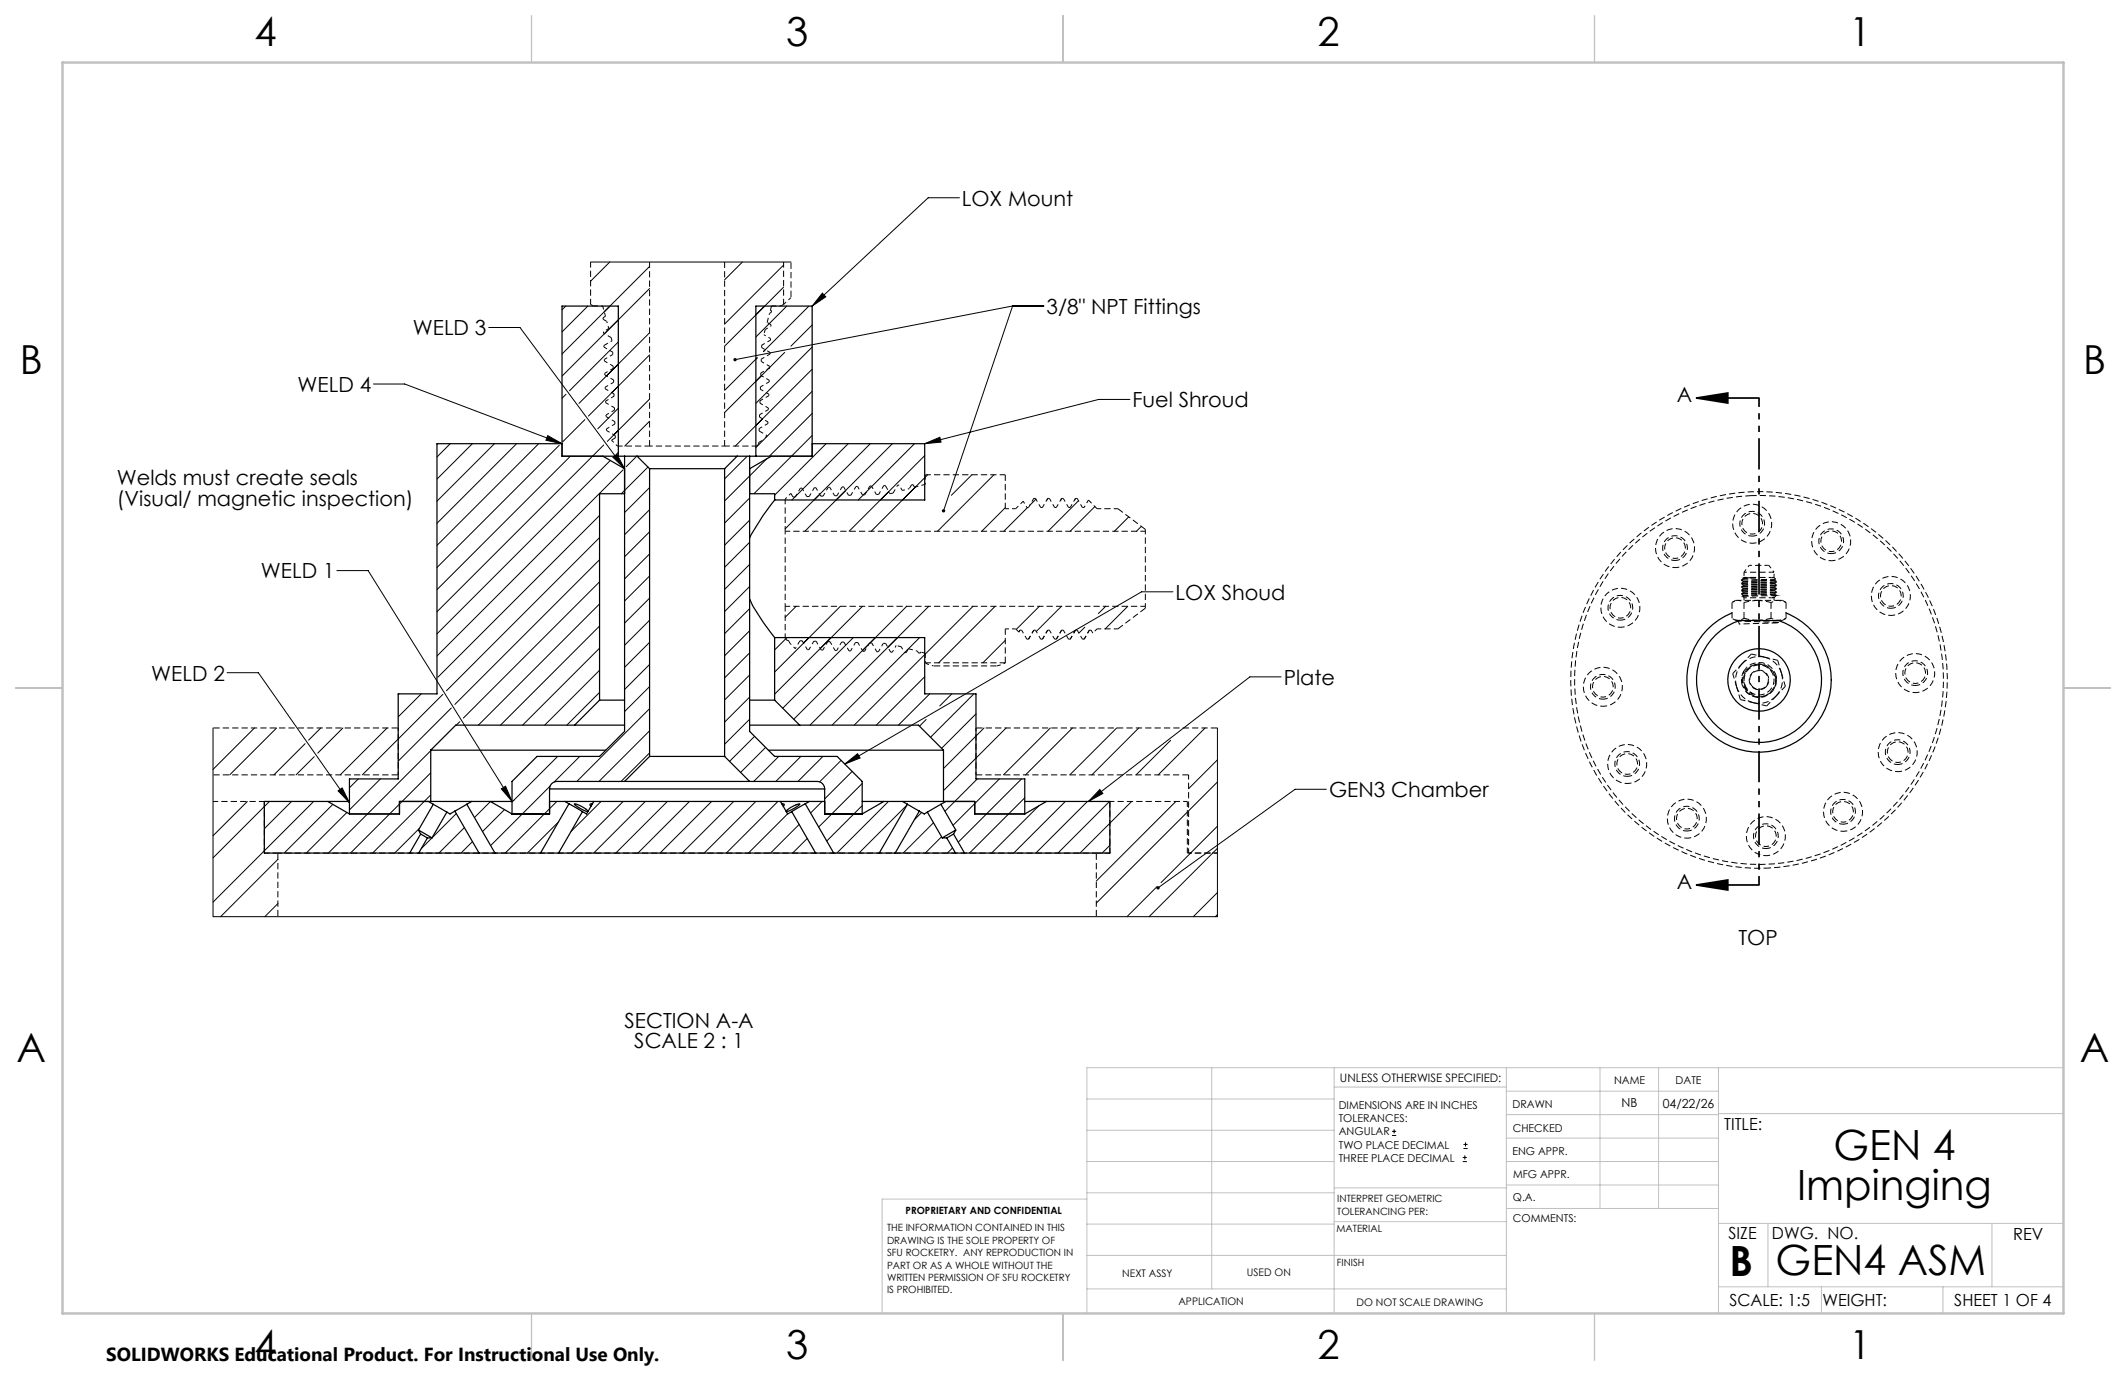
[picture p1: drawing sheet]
<svg xmlns="http://www.w3.org/2000/svg" width="432mm" height="279mm" viewBox="0 0 432 279" stroke-linecap="round" stroke-linejoin="round" font-family="sans-serif">
<g fill="none" stroke="#000" stroke-width=".2" stroke-dasharray="1.3 .6" stroke-linecap="butt">
<path d="M147.2 53.2v37.4M120.5 62.1l-.5-.3M122.5 64.8v-.3M122.6 67.7v-.4M122.7 70.5v-.3M122.8 73.3l-.1-.3M122.8 76.1v-.3M122.9 78.9v-.3M123 64.2l-.5 .3M124.5 71.5v.5M124.5 74.3v.5M124.6 77.2v.4"/>
<path d="M124.7 80v.5M154.4 79v-.4M154.5 76.2v-.5M154.6 73.4v-.5M154.7 70.6v-.5M156.2 77.2v.3M156.3 63.6l.4-.2M156.3 74.4v.3M156.4 63h.1M156.4 71.6v.3M156.5 68.7v.4M156.6 65.9v.3"/>
<path d="M156.7 63.1v.3M156.7 63.1h-.1M156.7 63.1l-.2-.1M159.2 61.8l-.6 .3M123 81.8v-.4M123.1 84.6v-.3M123.2 87.4v-.3M124.8 82.8v.5M124.9 85.6v.5M125 88.4v.5M131.9 90.6v-37.4M154.1 90.2l-.4 .4"/>
<path d="M154.1 90.2v-.3M154.2 87.5v-.5M154.3 84.7v-.5M154.4 81.9v-.5M156 85.7v.3M156.1 82.9v.3M156.2 80l-.1 .4M162.6 99.1h.3M165.4 99h.3M168.2 99l.3-.1M171 98.9h.3M173.8 98.8h.4"/>
<path d="M176.7 98.7h.3M179.5 98.6h.3M182.3 98.5h.3M185.1 98.4h.4M185.8 98.9l-.3-.5M161.5 100.9h-.5M164.4 100.8h-.5M167.2 100.7h-.5M170 100.7h-.5M172.8 100.6h-.5M175.6 100.5h-.4M178.5 100.4h-.5"/>
<path d="M208.6 103h.3M210 101.2l-.1 .1M210.3 101.2h-.3M211.4 103h.3M211.7 103v.1M212.8 101.2l-.1 .4M213.1 101.2h-.3M214.2 103h.3M215.6 101.2l-.1 .4M216 101.2h-.4M217 103h.4M218.4 101.2l-.1 .4"/>
<path d="M218.8 101.2h-.4M219.8 103h.4M227.1 103.3l5.5 4.2M232.6 107.9v-.4M353.7 119.8v.1M353.7 119.1v.1M353.7 118.4v.1M353.7 117.8l.5 .3M353.7 118.5l.5 .3M353.7 119.2l.5 .3M353.7 119.9l.5 .3M353.8 117.7l-.1 .1"/>
<path d="M354 117.8h-.3M354.2 117.4v.1M354.2 118.1v.1M354.2 118.8v.1M354.2 119.5v.1M354.2 118.2l-.5 .2M354.2 118.9l-.5 .2M354.2 119.6l-.5 .2M354.2 117.5l-.4 .1M354.2 117.2l-.1 .1M354.7 117.3l-.6 .1M354.7 117.3l-.5 .1"/>
<path d="M359.3 114.8h-.4M360.3 117.2h-.5M360.3 116.2h-.5M360.4 118.4l.4-.2M360.4 119.1l.4-.2M360.4 119.9l.4-.3M360.4 117.7l.2-.1M360.4 119.2v-.1M360.4 118.5v-.1M360.4 117.8v-.1M360.6 117.6l-.3-.4M360.8 118.8l-.4-.3"/>
<path d="M360.8 119.5l-.4-.3M360.8 118.1l-.4-.3M360.8 118.2v-.1M360.8 118.9v-.1M360.8 119.6v-.1M159.9 130l-.4-.3M159.9 130h.2M162.5 130.1h.4M164.3 131.9h-.3M165.3 130.2h.5M167.1 132h-.3M168.1 130.3h.5"/>
<path d="M169.9 132.1h-.3M170.9 130.4h.5M172.8 132.2h-.4M173.7 130.5h.5M175.6 132.3h-.3M176.6 130.6h.5M178.4 132.3h-.3M179.4 130.6h.5M181.2 132.4h-.3M184 132.5h-.3M186.3 132.2l.2 .4M186.9 132.6h-.4"/>
<path d="M186.9 132.6v-.1M186.9 132.6l.1-.2M187.9 134.6v-.1M204.2 134.5v.1M207 128.3l.2-.4M207.1 127.9l-.2 .4M207.5 127.9h-.4M208.6 129.8h.3M208.9 129.6v.2M210.3 127.9h-.3M211.4 129.8h.3M211.8 129.6l-.1 .2"/>
<path d="M213.1 127.9h-.3M214.2 129.8h.3M214.6 129.7l-.1 .1M216 127.9h-.4M217 129.8h.4M217.4 129.7v.1M218.8 127.9h-.4M219.8 129.8h.4M220.2 129.7v.1M221.6 127.9h-.3M232.6 123.5l-5.5 4.2M232.6 123.5v-.4"/>
<path d="M351.8 122.3v3.2M352.7 139.4a4.8 4.8 0 0 1 1.1-4.6M353 121.9h-.5M353 126h-.5M353.3 126h-.2M353.6 126h.6M353.7 120.6l.5 .3M353.8 134.8a4.8 4.8 0 0 1 4.6-1.4M354 121.1l.2 .3M354 121.1l6.8-.2M354.2 120.2v.1M354.2 120.9v.1"/>
<path d="M354.2 120.3l-.5 .2M354.2 121l-.2 .1M354.2 122.3v3.2M354.2 121.4v.5M358.4 133.4a4.8 4.8 0 0 1 3.4 3.3M359.7 122.3v3.2M360 121.3h.3M360.3 121.4l.1-.1M360.3 121.9v-.5M360.3 121.4h-.5M360.3 121.3h-.3M360.4 120.6l.4-.3"/>
<path d="M360.4 121.3l.1-.1M360.5 121.2l-.5 .1M360.5 121.2l.3-.3M360.8 120.2l-.4-.3M360.8 120.9l-.4-.3M360.8 120.3v-.1M361.5 126.1l.1-.1M361.8 136.7a4.8 4.8 0 0 1-1.1 4.7M362.6 125.6l.2-.1M362.8 122.3v3.2M362.8 122.3l-.2-.1M241.4 157.3h-43.2"/>
<path d="M356.1 142.7a4.8 4.8 0 0 1-3.4-3.3M360.7 141.4a4.8 4.8 0 0 1-4.6 1.3M53.6 162.7l.1 .2M53.6 162.7h.1M225.4 162.9l.1-.2M225.4 162.7h.1"/>
</g>
<g fill="none" stroke="#000" stroke-width=".2" stroke-dasharray="1.3 .6" stroke-dashoffset=".5" stroke-linecap="butt">
<path d="M123 64.2l-.6-2.1M155.4 66.9l-.3 1.1M156.6 65.9l-.8-.4M154.1 89.9l.8-.5M185.1 98.4l-.4 .8M185.8 98.9l2.1-.6M204.2 103.3h2.1M206.3 103.3l1.5-1.5M208.9 103l1.1-1.8M210.3 101.2l1.1 1.8M211.7 103l1.1-1.8M213.1 101.2l1.1 1.8"/>
<path d="M214.5 103l1.1-1.8M216 101.2l1 1.8M217.4 103l1-1.8M218.8 101.2l1 1.8M354.2 116.2v1M360.3 117.2v-1M183 131.3l-1-.2M184 132.5l.5-.8M187.9 132.6l-.9-.2M206.3 127.7h-2.1M208.6 129.8l-1.1-1.9M208.9 129.8l1.1-1.9"/>
<path d="M210 127.9l-1.1 1.9M211.4 129.8l-1.1-1.9M211.8 129.8l1-1.9M212.8 127.9l-1.1 1.9M214.2 129.8l-1.1-1.9M214.6 129.8l1-1.9M215.6 127.9l-1.1 1.9M217 129.8l-1-1.9M217.4 129.8l1-1.9M218.4 127.9l-1 1.9M219.8 129.8l-1-1.9M220.2 129.8l1.1-1.9"/>
<path d="M221.3 127.9l-1.1 1.9M356.9 126h-1M358.9 176.3a38.2 38.2 0 0 0 31.1-58.1 38.2 38.2 0 0 0-65.9 .8 38.2 38.2 0 0 0 32.4 57.3h2.4"/>
</g>
<path d="M122.6 67.7l1.5 .9M125.4 90.6l-1.2-1.2M155.8 88.5l-1.6-1M182.3 98.5l-.9 1.6M220.2 103l.9-1.5M355.3 114.8l-1.1 1.4M360.3 116.2l-1-1.4M161.5 131.7l1-1.6M186.3 132.2l-1.8-.5M189.6 135.2l-1.1-.3-.6-.3M204.2 134.6l-.6 .3-1.1 .3" fill="none" stroke="#000" stroke-width=".2" stroke-dasharray="1.3 .6" stroke-dashoffset=".9" stroke-linecap="butt"/>
<g fill="none" stroke="#000" stroke-width=".2" stroke-dasharray="1.3 .6" stroke-dashoffset=".3" stroke-linecap="butt">
<path d="M124.3 69.2l-.2-.6M159.5 107.9h73.1M180.8 100.3l.6-.2M221.1 101.5l1.7 1.8M232.6 123.1h-73.1M351.9 125.7l.6 .3M352.5 121.9l-.6 .3M353 126.1l.3 .6 8.2-.3-8.5-.4h.2M354.2 126h-.7M362 126l.6-.3M362.6 122.2l-.6-.3M241.4 157.3v15.9"/>
<path d="M53.7 173.2v-10.3M225.4 162.9v10.3"/>
</g>
<g fill="none" stroke="#000" stroke-width=".2" stroke-dasharray="1.3 .6" stroke-dashoffset=".2" stroke-linecap="butt">
<path d="M125.4 90.6h6.5M147.2 90.6h6.5M204.2 96.4h-16.3M159.5 101.3v6.6M353.9 117.7l2.7-.4M360.6 117.6l-6.6 .2M159.5 123.1v6.6M187.9 134.6h16.3M351.9 136.8l.8 2.6M352.7 139.4l.8 2.6M353.8 139a3.6 3.6 0 0 1 .4-2.7M353.8 134.8l-1.9 2"/>
<path d="M354.2 136.3a3.6 3.6 0 0 1 5.2-1.1 3.6 3.6 0 0 1 .5 5.3 3.6 3.6 0 0 1-5.4-.2M354.2 122.3l2.8-.4M355.7 132.8l-1.9 2M357 121.9l2.7 .4M357 126l-2.8-.5M358.4 133.4l-2.7-.6M359.7 125.5l-2.7 .5M361.1 134.1l-2.7-.7M361.8 136.7l-.7-2.6M362.6 139.4l-.8-2.7M353.5 142l2.6 .7M356.1 142.7l2.7 .6"/>
<path d="M358.8 143.3l1.9-1.9M360.7 141.4l1.9-2M43.3 162.7h10.3M53.7 173.2h2.7M222.7 173.2h2.7M241.2 173.2v-10.5"/>
</g>
<g fill="none" stroke="#000" stroke-width=".2" stroke-dasharray="1.3 .6" stroke-dashoffset=".4" stroke-linecap="butt">
<path d="M122.5 64.8l.8 .5M156.7 62.1l-.2 .9M125 88.9l-.8 .5M161 100.9l-.4-.7M222.8 103.3h4.3M340.3 113.8a2.52 2.52 0 0 0 2.1-3.7 2.52 2.52 0 0 0-4.2-.3 2.52 2.52 0 0 0 1.5 4h.6M356 108.9a2.52 2.52 0 0 0 2.1-3.7 2.52 2.52 0 0 0-4.2-.4 2.52 2.52 0 0 0 1.5 4l.6 .1M356.6 117.3l-2.4 .2M360.3 117.7l-6.1 .4M360.3 118.4l-6.1 .4M360.3 119.1l-6.1 .4M360.3 119.9l-6.1 .3"/>
<path d="M360.3 119.9l-6.1 .4M360.4 119.2l-6.2 .4M360.4 118.5l-6.2 .4M360.4 117.8l-6.2 .4M372 112.4a2.52 2.52 0 0 0 2.2-3.7 2.52 2.52 0 0 0-4.3-.3 2.52 2.52 0 0 0 1.5 4h.6M160.1 130l.4 .7M206.9 128.3l-.6-.6M222 128.6l-.4-.7M227.1 127.7h-4.3M329.2 125.9a2.52 2.52 0 0 0 2.1-3.7 2.52 2.52 0 0 0-4.2-.3 2.52 2.52 0 0 0 1.5 4h.6M354.4 139.3a3.3 3.3 0 0 1 3.2-4.5 3.3 3.3 0 0 1 2.7 4.8 3.5 3.5 0 0 1-3.5 1.9 3.5 3.5 0 0 1-3-2.5M356 139.4a1.91 1.91 0 0 0 3.1-.7 1.91 1.91 0 0 0-2-2.5 1.91 1.91 0 0 0-1.5 2.8l.4 .4"/>
<path d="M356 126h.9M360.3 120.6l-6.1 .3M360.3 120.6l-6.1 .4M360.8 137.7l-.7-.9a3.3 3.3 0 0 0-5.5-.7 3.3 3.3 0 0 0 1.8 5.3 3.5 3.5 0 0 0 4.3-4.2M361.2 126h-4.2M361.2 121.9h-4.2M362 121.9h-.8M362 126h-.8M384.2 123.5a2.52 2.52 0 0 0 2.1-3.7 2.52 2.52 0 0 0-4.3-.3 2.52 2.52 0 0 0 1.5 4h.7M389.1 139.2a2.52 2.52 0 0 0 2.1-3.7 2.52 2.52 0 0 0-4.2-.3 2.52 2.52 0 0 0 1.5 3.9l.6 .1M325.7 142a2.52 2.52 0 0 0 2.1-3.7 2.52 2.52 0 0 0-4.3-.4 2.52 2.52 0 0 0 1.5 4l.7 .1M330.6 157.6a2.52 2.52 0 0 0 2.1-3.6 2.52 2.52 0 0 0-4.2-.4 2.52 2.52 0 0 0 1.5 4h.6"/>
<path d="M356.1 141a3.1 3.1 0 0 1-1.7-1.7M385.5 155.2a2.52 2.52 0 0 0 2.2-3.6 2.52 2.52 0 0 0-4.3-.4 2.52 2.52 0 0 0 1.5 4h.6M56.4 173.2h166.3M225.5 162.7h15.7M241.2 173.2h6.1M342.7 168.7a2.52 2.52 0 0 0 2.1-3.6 2.52 2.52 0 0 0-4.2-.4 2.52 2.52 0 0 0 1.5 4h.6M358.8 172.3a2.52 2.52 0 0 0 2.1-3.7 2.52 2.52 0 0 0-4.3-.3 2.52 2.52 0 0 0 1.5 4h.7M374.4 167.4a2.52 2.52 0 0 0 2.2-3.7 2.52 2.52 0 0 0-4.3-.4 2.52 2.52 0 0 0 1.5 4l.6 .1"/>
</g>
<path d="M156.5 68.7l-1.4-.7M159.5 101.3l1.1-1.1M181.2 132.4l.8-1.3M359.7 122.3l1.5-.4M361.2 126l-1.5-.5M361.2 121.9l1.6 .4M362.8 125.5l-1.6 .5" fill="none" stroke="#000" stroke-width=".2" stroke-dasharray="1.3 .6" stroke-dashoffset=".8" stroke-linecap="butt"/>
<g fill="none" stroke="#000" stroke-width=".2" stroke-dasharray="1.3 .6" stroke-dashoffset=".7" stroke-linecap="butt">
<path d="M123.6 66.7l-.3-1.4M155.4 66.9l1.2-.7M155.8 88.5l-.9 .9M183.3 99.6l1.4-.4M207.8 101.8l.8 1.2M340.3 113.4a2.11 2.11 0 0 0 1.8-3.1 2.11 2.11 0 0 0-3.6-.3 2.11 2.11 0 0 0 1.2 3.3l.6 .1M356 108.5a2.11 2.11 0 0 0 1.8-3.1 2.11 2.11 0 0 0-3.6-.3 2.11 2.11 0 0 0 1.2 3.3l.6 .1M358.9 114.8h-3.6M359.8 117.2h-5.6M359.8 116.2h-5.6M372 112a2.11 2.11 0 0 0 1.8-3.1 2.11 2.11 0 0 0-3.5-.3 2.11 2.11 0 0 0 1.1 3.4h.6M161.5 131.7l-1-1"/>
<path d="M183 131.3l.7 1.2M329.2 125.5a2.11 2.11 0 0 0 1.8-3.1 2.11 2.11 0 0 0-3.6-.3 2.11 2.11 0 0 0 1.2 3.4h.6M351.8 122.3l1.2-.4M353 121.9l1.2 .4M353 126l-1.2-.5M354.2 125.5l-1.2 .5M359.8 121.4h-5.6M384.1 123.1a2.11 2.11 0 0 0 1.8-3.1 2.11 2.11 0 0 0-3.5-.3 2.11 2.11 0 0 0 1.2 3.4h.5M389.1 138.8a2.11 2.11 0 0 0 1.8-3.1 2.11 2.11 0 0 0-3.6-.3 2.11 2.11 0 0 0 1.2 3.3l.6 .1M325.6 141.6a2.11 2.11 0 0 0 1.8-3.1 2.11 2.11 0 0 0-3.5-.3 2.11 2.11 0 0 0 1.2 3.3l.5 .1M330.6 157.2a2.11 2.11 0 0 0 1.8-3 2.11 2.11 0 0 0-3.6-.4 2.11 2.11 0 0 0 1.2 3.4h.6M385.5 154.8a2.11 2.11 0 0 0 1.8-3 2.11 2.11 0 0 0-3.5-.4 2.11 2.11 0 0 0 1.2 3.4h.5"/>
<path d="M342.7 168.3a2.11 2.11 0 0 0 1.8-3 2.11 2.11 0 0 0-3.6-.4 2.11 2.11 0 0 0 1.2 3.4h.6M358.7 171.9a2.11 2.11 0 0 0 1.8-3.1 2.11 2.11 0 0 0-3.5-.3 2.11 2.11 0 0 0 1.2 3.3l.5 .1M374.4 166.9a2.11 2.11 0 0 0 1.8-3 2.11 2.11 0 0 0-3.5-.4 2.11 2.11 0 0 0 1.2 3.4h.5"/>
</g>
<g fill="none" stroke="#000" stroke-width=".2" stroke-dasharray="1.3 .6" stroke-dashoffset=".6" stroke-linecap="butt">
<path d="M122.7 70.5l1.8 1M122.8 73.3l1.7 1M122.8 76.1l1.8 1.1M122.9 78.9l1.8 1.1M123.6 66.7l-1 .6M124.5 72l-1.8 1M124.5 74.8l-1.7 1M124.6 77.6l-1.7 1M154.4 78.6l1.8-1.1M154.5 75.7l1.8-1M154.6 72.9l1.8-1M154.7 70.1l1.8-1"/>
<path d="M156.2 77.2l-1.7-1M156.3 74.4l-1.7-1M156.4 71.6l-1.7-1M160.7 60.4l-1.5 1.4M123 81.8l1.8 1M123.1 84.6l1.8 1M123.2 87.4l1.8 1M124.7 80.5l-1.7 .9M124.8 83.3l-1.7 1M124.9 86.1l-1.7 1M131.9 90.6h15.3M154.2 87l1.8-1"/>
<path d="M154.3 84.2l1.8-1M154.4 81.4l1.7-1M156 85.7l-1.7-1M156.1 82.9l-1.7-1M156.2 80l-1.8-1M162.6 99.1l-1.1 1.8M165.4 99l-1 1.8M168.2 99l-1 1.7M171 98.9l-1 1.8M173.8 98.8l-1 1.8M176.7 98.7l-1.1 1.8M179.5 98.6l-1 1.8"/>
<path d="M183.3 99.6l-.7-1.1M159.5 107.9v15.2M163.9 100.8l-1-1.7M166.7 100.7l-1-1.7M169.5 100.7l-1-1.8M172.3 100.6l-1-1.7M175.2 100.5l-1-1.7M178 100.4l-1-1.7M340.4 115.3a4 4 0 0 0 3.3-5.9 4 4 0 0 0-6.7-.4 4 4 0 0 0 2.6 6.2l.8 .1M356.1 110.3a4 4 0 0 0 3.3-5.9 4 4 0 0 0-6.8-.3 4 4 0 0 0 2.6 6.2h.9M372.1 113.9a4 4 0 0 0 3.3-5.9 4 4 0 0 0-6.7-.4 4 4 0 0 0 2.6 6.2l.8 .1M162.9 130.1l1.1 1.8"/>
<path d="M164.3 131.9l1-1.7M165.8 130.2l1 1.8M167.1 132l1-1.7M168.6 130.3l1 1.8M169.9 132.1l1-1.7M171.4 130.4l1 1.8M172.8 132.2l.9-1.7M174.2 130.5l1.1 1.8M175.6 132.3l1-1.7M177.1 130.6l1 1.7M178.4 132.3l1-1.7M179.9 130.6l1 1.8"/>
<path d="M222.8 127.7l-.8 .9M232.6 123.1v-15.2M329.3 127.4a4 4 0 0 0 3.3-5.9 4 4 0 0 0-6.7-.4 4 4 0 0 0 2.6 6.2l.8 .1M354.2 136.3a3.3 3.3 0 0 0 1.9 4.7M357 121.9h-4M357 126h-4M384.2 125a4 4 0 0 0 3.3-5.9 4 4 0 0 0-6.7-.4 4 4 0 0 0 2.6 6.2l.8 .1M80.9 157.3v-9.5M198.2 147.8v9.5M325.7 143.4a4 4 0 0 0 3.3-5.8 4 4 0 0 0-6.7-.4 4 4 0 0 0 2.6 6.2h.8M330.7 159.1a4 4 0 0 0 3.3-5.9 4 4 0 0 0-6.8-.4 4 4 0 0 0 2.7 6.2l.8 .1M359.5 140.2a3.1 3.1 0 0 1-5.1-1 3.1 3.1 0 0 1 3.1-4.2 3.1 3.1 0 0 1 2.4 4.6l-.4 .6"/>
<path d="M385.6 156.7a4 4 0 0 0 3.3-5.9 4 4 0 0 0-6.7-.4 4 4 0 0 0 2.6 6.2l.8 .1M389.2 140.6a4 4 0 0 0 3.3-5.8 4 4 0 0 0-6.8-.4 4 4 0 0 0 2.7 6.2h.8M247.3 173.2h-5.9M342.8 170.2a4 4 0 0 0 3.3-5.9 4 4 0 0 0-6.7-.4 4 4 0 0 0 2.6 6.2l.8 .1M358.8 173.8a4 4 0 0 0 3.3-5.9 4 4 0 0 0-6.7-.4 4 4 0 0 0 2.6 6.2l.8 .1M374.5 168.8a4 4 0 0 0 3.3-5.9 4 4 0 0 0-6.7-.3 4 4 0 0 0 2.6 6.2h.8"/>
</g>
<path d="M122.4 62.1h-1.9M124.3 69.2l-1.6 1M156.3 63.6l-.5 1.9M158.6 62.1h-1.9M187.9 98.3v-1.9M180.8 100.3l-1-1.7M356.6 117.3h-1.9M187.9 134.5v-1.9" fill="none" stroke="#000" stroke-width=".2" stroke-dasharray="1.3 .6" stroke-dashoffset="1" stroke-linecap="butt"/>
<g fill="none" stroke="#000" stroke-width=".2" stroke-dasharray="1.3 .6" stroke-dashoffset="-.1" stroke-linecap="butt">
<path d="M160.7 53.2v7.2M360.8 118.1l-7.1 .3M360.8 118.8l-7.1 .3M360.8 119.5l-7.1 .3M360.8 118.9l-7.1 .3M360.8 119.6l-7.1 .3M360.8 118.2l-7.1 .3M202.5 135.2h-12.9M360.8 120.2l-7.1 .4M360.8 120.3l-7.1 .3M80.9 157.3h-37.6M80.9 147.8h-37.6"/>
<path d="M247.3 147.8h-49.1M222.7 173.2v12.9M56.4 186.1v-12.9"/>
</g>
<path d="M120 53.2v8.6M159.2 61.8v-8.6M204.2 103.3v-6.9M355.6 100.6a37.5 37.5 0 0 1 35.3 54 37.5 37.5 0 0 1-64.3 4.9 37.5 37.5 0 0 1 26.6-58.7l2.4-.2M204.2 134.5v-6.8M358.7 139.4a2 2 0 0 1-3.3-.6 2 2 0 0 1 2-2.7 2 2 0 0 1 1.6 2.9l-.3 .4" fill="none" stroke="#000" stroke-width=".2" stroke-dasharray="1.3 .6" stroke-dashoffset=".1" stroke-linecap="butt"/>
<g fill="none" stroke="#000" stroke-width=".25">
<path d="M114.2 62.2h11.4v30.4h-11.4zM153.5 62.2h11.5v30.4h-11.5zM114.2 90.1h-25.4v50.8h-7.9v17.3h-9.9v7.1M122.5 92.6l4.4 2.6M125.6 92.6h1.3M126.9 92.6h2.5M126.9 92.6v55.9l-5.1 5.1h-12.7l-5.1 5.1v6.6M129.4 92.6h20.3M129.4 92.6l2.5 2.6M131.9 95.2h15.3M131.9 95.2v58.4M147.2 95.2v58.4"/>
<path d="M149.7 92.6h2.6M149.7 92.6l-2.5 2.6M152.3 92.6h1.2M152.3 92.6v55.9l5 5.1h12.7l5.1 5.1v6.6M156.7 92.6l-4.4 2.6M165 90.1h22.8v11.4h-30.5M126.9 100.3h-5.1v41.9M152.3 100.3h5v1.2M157.3 101.5a58.1 58.1 0 0 0-4.8 7.1l-.2 .7M152.3 121.6a40.9 40.9 0 0 0 5 7.9M157.3 129.5h30.5v11.4h10.4v17.3h9.9v7.1M157.3 129.5v12.7"/>
<path d="M351.8 124.5a14.7 14.7 0 0 0-6.2 22.5 14.7 14.7 0 0 0 23.3 0 14.7 14.7 0 0 0-6.1-22.5M87.5 152.3h35.5M87.5 152.3v10.4M116.7 147.2h10.2M116.7 147.2h-24.1l-5.1 5.1M121.8 142.2h5.1M121.8 142.2l-5.1 5M126.9 158.7h-13.8a1.52 1.52 0 0 0-1.5 1.5M126.9 158.7h25.4M131.9 153.6h15.3M131.9 153.6l-5 5.1M147.2 153.6l5.1 5.1"/>
<path d="M152.3 158.7h13.7a1.52 1.52 0 0 1 1.5 1.5M152.3 142.2h5M152.3 147.2h10.1M156.1 152.3h35.5M157.3 142.2l5.1 5M162.4 147.2h24.1l5.1 5.1M191.6 152.3v10.4M66.6 162.7h4.4M66.6 162.7h-12.9v10.5h29.5M66.6 162.7l4.4 2.6M83.2 173.2h1.8M85 168.5l2.7 1.6"/>
<path d="M85 168.5l.4 .9M85 173.2h12.3M85.4 169.4l1.4 .7M85.4 169.4l-2.2 3.8M86.8 170.1l-1.8 3.1M87 162.7l1 .6M87.5 162.7h8.3M87.5 162.7h-6.4v2.6h-10.1M87.7 170.1h-.9M88 163.3l2.8 1.6M88 163.3l-3 5.2M90.8 164.9l-3.1 5.2"/>
<path d="M92.4 164.7l-1 .6-.6-.4M92.4 164.7l4.9 8.5M94.8 163.3l-2.4 1.4M94.8 163.3l5.7 9.9M95.8 162.7l-1 .6M95.8 162.7h3.8M97.3 173.2h3.2M99.6 162.7h4.4M99.6 162.7l4.4 2.6M100.5 173.2h9.3M109.8 173.2h3.6M111.6 160.2h55.9"/>
<path d="M111.6 160.2v5.1h-7.6M111.6 162.7h3.1M113.4 173.2h52.3M114.7 162.7h5.9M114.7 162.7l.9 .5M115.6 163.2l2.7 1.6M115.6 163.2l-5.8 10M116.6 163.3a4.6 4.6 0 0 1 2.8 1.5 5.9 5.9 0 0 1-2.8-1.5zM118.3 164.8l-4.9 8.4M120.3 163.2l-.5 .2 .2 .3M120.6 162.7l-1.5 2.6-.8-.5M120.6 162.7h37.9"/>
<path d="M158.5 162.7h5.9M158.5 162.7l1.5 2.6 .8-.5M158.8 163.2l.4 .1 .1 .1-.2 .3M159.8 164.6a4.6 4.6 0 0 1 2.7-1.3 5.9 5.9 0 0 1-2.8 1.4zM160.8 164.8l4.9 8.4M163.6 163.2l-2.8 1.6M163.6 163.2l5.7 10M164.4 162.7l-.8 .5M164.4 162.7h3.1M165.7 173.2h3.6M167.5 160.2v5.1h7.6M169.3 173.2h9.3"/>
<path d="M175.1 162.7h4.4M178.6 173.2h3.2M179.5 162.7l-4.4 2.6M179.5 162.7h3.8M181.8 173.2h12.3M183.3 162.7h8.3M183.3 162.7l1 .6M184.3 163.3l2.4 1.4M184.3 163.3l-5.7 9.9M186.7 164.7l1 .6 .7-.4M186.7 164.7l-4.9 8.5M188.4 164.9l3 5.2"/>
<path d="M191.1 163.3l-2.7 1.6M191.1 163.3l3 5.2M191.4 170.1h.9M191.6 162.7h6.4v2.6h10.1M192.1 162.7l-1 .6M192.3 170.1l1.8 3.1M193.7 169.4l-1.4 .7M193.7 169.4l2.2 3.8M194.1 173.2h1.8M194.1 168.5l-2.7 1.6M194.1 168.5l-.4 .9M208.1 162.7h4.4"/>
<path d="M212.5 162.7h12.9v10.5h-29.5M212.5 162.7l-4.4 2.6"/>
<circle cx="357.3" cy="138.1" r="6.3"/>
<circle cx="357.3" cy="138.1" r="12.7"/>
</g>
<g fill="none" stroke="#000" stroke-width=".2">
<path d="M120 53.2h40.7M123.8 53.2l-3.8 3.9M131.9 54.1l-17.7 17.8M131.9 58.6l-17.7 17.8M150.8 53.2l-3.6 3.6M159.2 53.8l-12 12M159.2 58.3l-12 12M167 59.5l.7 .8-2.7 1.9zM194.9 40.2h-6.4l-23.5 22M75.9 78h6.3l32 12.1M99.3 66.5h6.3l21.3 28.7M114.9 62.2l-.7 .7"/>
<path d="M119.4 62.2l-5.2 5.2M125.6 69.4l-9.9 9.9M131.9 67.6l-14.3 14.3M131.9 72.1l-12.4 12.4M153.8 72.7l-6.6 6.6M159.4 71.6l-12.2 12.2M159.8 62.2l-6.3 6.2M164.3 62.2l-9.2 9.2M165 75l-15.7 15.6M165 66l-4.4 4.3M165 79.5l-11.5 11.4M165 70.5l-11.5 11.4"/>
<path d="M205.7 62.1h6.3M205.7 62.1l-56.4 10.9M205.7 62.1l-14.1 41.6M91.4 90.1l-2.6 2.7M95.9 90.1l-7.1 7.2M100.4 90.1l-11.6 11.7M104.9 90.1l-16.1 16.2M109.4 90.1l-20.6 20.6M111.2 88.4l3 1.7-3.3-.7zM113.6 90.4l-24.8 24.8M115 80.1l-.8 .8M115.8 92.6l-27 27.1"/>
<path d="M118.8 85.2l-4.5 4.5M122.6 90.3l-33.8 33.9M124 93.5l-35.2 35.2M124.5 92.8l.8-.6 1.6 3zM125.6 91.9l-.3 .3M125.6 82.9l-4.2 4.2M126.6 95.4l-37.8 37.8M129.3 92.6l-2.1 2.2M131.6 94.8l-5.4 5.5M131.9 81l-8.6 8.6M131.9 99l-5 5.1M131.9 85.5l-5 5.1"/>
<path d="M151.8 92.6l-4.6 4.6M155.7 93.2l-8.5 8.5M165 83.9l-8.7 8.7M165 88.4l-11.9 11.9M167.8 90.1l-10.5 10.4M172.3 90.1l-11.5 11.4M176.8 90.1l-17.3 17.3M181.3 90.1l-17.8 17.8M185.7 90.1l-11.4 11.4M187.8 90.1l3.1-1.3 .2 1zM187.8 92.5l-15.3 15.4M187.8 97l-10.9 10.9"/>
<path d="M188.4 96.4l-.5 .5M197.4 96.4l-4.2 4.2M201.9 96.4l-11.5 11.5M229.5 81.1h-6.4l-35.3 9M68.4 115.9h6.4l29.2 46.8M121.8 104.7l-32.8 32.8M121.8 118.1l-27.7 27.7M121.8 109.2l-31.1 31.1M121.8 113.7l-29.4 29.3M131.9 108l-5 5.1M131.9 117l-5 5M131.9 112.5l-5 5.1"/>
<path d="M131.9 103.5l-5 5.1M152.3 114.6l-5.1 5.1M152.3 119.1l-5.1 5.1M152.3 110.1l-5.1 5.1M152.3 105.6l-5.1 5.1M152.3 101.1l-5.1 5.1M187.8 101.5h.1M204.2 103.1l-4.8 4.8M208.7 103l-4.8 4.9M210.4 101.4l-1.2 1.2M219.1 101.7l-6.2 6.2M222.4 102.9l-5 5"/>
<path d="M229.3 105l-3 2.9M231.8 106.9l-1 1M46.1 136.6h6.4l18.5 26.4M121.8 127.1l-20.1 20.1M121.8 136.1l-11.2 11.1M121.8 122.6l-24.6 24.6M121.8 131.6l-15.7 15.6M131.9 134.9l-5 5.1M131.9 139.4l-5 5.1M131.9 130.4l-5 5.1M131.9 125.9l-5 5.1M131.9 121.5l-5 5"/>
<path d="M152.3 128.1l-5.1 5.1M152.3 132.6l-5.1 5M152.3 137.1l-5.1 5M152.3 123.6l-5.1 5.1M159.8 129.5l-2.5 2.5M161.7 123.1l-2.2 2.2M164.3 129.5l-7 7M170.7 123.1l-7.5 7.5M173.3 129.5l-14.3 14.3M175.2 123.1l-17.9 17.9M184.2 123.1l-23 22.9M186.8 129.5l-17.8 17.7"/>
<path d="M187.8 132.9l-14.3 14.3M187.8 137.4l-9.8 9.8M188.6 123.1l-24.1 24.1M197.6 123.1l-9.7 9.7M202.1 123.1l-11.5 11.5M204.2 130l-4.6 4.6M204.2 134.5l-.1 .1M211.1 123.1l-4.7 4.7M215.6 123.1l-5.1 5.1M220.3 127.3l-1.2 1.2M224.6 123.1l-1.5 1.5M229.1 123.1l-4.6 4.6"/>
<path d="M238.2 120.2h-6.3l-60.3 34.9M260.2 137.4h-6.3l-32.8 25.3M43.3 147.8v38.3h204v-38.3M51.7 147.8l-8.4 8.4M56.2 147.8l-9.5 9.5M62 151l-6.4 6.3M63.8 153.6l-3.7 3.7M65.2 147.8l-2.5 2.5M69.6 147.8l-5.1 5.1M72.8 158.2l-1.8 1.8M77.3 158.2l-6.3 6.3M78.6 147.8l-9.5 9.5"/>
<path d="M81.1 140.9l-.2 .2M85.6 140.9l-4.7 4.7M87.5 152.4l-20.8 20.8M87.5 156.9l-16.3 16.3M89.9 141l-16.3 16.3M91.7 143.8l-10.8 10.7M93.4 146.5l-.7 .7M111.7 159.6l-12.1 12.1M113.3 153.6l-8.9 8.8M117.8 153.6l-5.2 5.2M121.8 140.6l-6.7 6.6M131.9 148.4l-10.2 10.3"/>
<path d="M131.9 152.9l-5.8 5.8M131.9 143.9l-14.7 14.8M152.3 146l-5.1 5.1M152.3 141.5l-5.1 5.1M153.3 149.5l-5.1 5.1M155.5 151.8l-5.1 5M158.2 153.6l-5.1 5.1M162.7 153.6l-5.1 5.1M167.1 153.6l-5 5.1M170.8 154.4l-4.3 4.4M171.6 155.1l2.6-2.1 .5 .9zM173.1 156.6l-5.6 5.6"/>
<path d="M175.1 159.1l-8.8 8.8M188.1 146.1l-1.3 1.4M188.8 140.9l-6.3 6.3M193.3 140.9l-2.4 2.4M197.8 140.9l-8.8 8.8M198.2 145l-7 6.9M198.5 158.2l-6.6 6.5M199.9 147.8l-8.3 8.3M203 158.2l-9.4 9.4M204.4 147.8l-12.8 12.7M207.5 158.2l-12.9 12.8M213.3 147.8l-9.5 9.5"/>
<path d="M217.8 147.8l-9.5 9.5M226.8 147.8l-9.5 9.5M231.3 147.8l-9.5 9.5M237.8 150.3l-7.1 7M244.8 147.8l-9.6 9.5M247.3 154.3l-5.9 5.9M247.3 158.8l-5.9 5.8M50.2 162.7l-6.9 7M54.7 162.7l-11.4 11.5M56.4 174.5l-11.6 11.6M59.2 162.7l-5.5 5.6M63.7 162.7l-20.4 20.5"/>
<path d="M67.6 163.3l-9.9 9.9M68.7 160.6l.8-.6 1.5 3zM70.4 165l-8.2 8.2M85.2 168.2l-5 5M87.5 161.4l-11.8 11.8M92.7 165.2l-7.1 7.1M94.3 168l-5.2 5.2M96 170.9l-2.4 2.3M99.6 162.7l-3.2 3.3M101.8 160.2l.9-.6 1.3 3.1zM102.5 164.4l-4.5 4.4M104.4 162.5l-.4 .4"/>
<path d="M113.1 162.7l-10.5 10.5M113.4 166.9l-6.3 6.3M122.1 162.7l-6.1 6.1M126.6 162.7l-10.5 10.5M131.1 162.7l-10.5 10.5M135.5 162.7l-10.4 10.5M140 162.7l-10.4 10.5M144.5 162.7l-10.4 10.5M149 162.7l-10.5 10.5M153.5 162.7l-10.5 10.5M158 162.7l-10.5 10.5M160 165.3l-8 7.9"/>
<path d="M162.3 167.4l-5.8 5.8M164 170.3l-3 2.9M165.6 173.1l-.1 .1M167 162.7l-2.4 2.4M175.1 163.6l-7.2 7.2M180.4 162.7l-10.4 10.5M184.2 163.5l-9.7 9.7M187.2 165l-1.5 1.5M189.6 167.1l-6.2 6.1M191.2 169.9l-3.3 3.3M193.5 172.2l-1.1 1M208.1 162l-11.2 11.2"/>
<path d="M211 163.6l-9.6 9.6M216.4 162.7l-10.5 10.5M220.9 162.7l-10.5 10.5M223.4 160.3l.6 .8-2.9 1.6zM225.4 162.7l-10.5 10.5M225.4 171.6l-1.5 1.6M229.8 162.7l-10.4 10.5M238.8 162.7l-16.1 16.2M241.2 164.9l-18.5 18.5M247.3 167.8l-11.5 11.4M247.3 172.3l-13.9 13.8M269.4 160.3h-6.4l-27.8 20"/>
<path d="M56.4 183.5l-2.6 2.6M235 180l-6.1 6.1M247.3 181.2l-4.9 4.9M247.3 185.7l-.4 .4M282.7 230.6h.9M282.7 229.7h.9M283.2 229.3v.8M297.1 235.9h.8M297.1 235h.8M297.2 233.2h.9M297.2 232.4h.9M297.5 234.6v.8"/>
<path d="M297.7 232v.8"/>
</g>
<path d="M344.6 80.8l6.3-1v2zM344.6 80.8h12.7M344.6 179.7l6.3-1v2zM344.6 179.7h12.7" fill="none" stroke="#000" stroke-width=".35"/>
<path d="M357.3 80.8v98.9" fill="none" stroke="#000" stroke-width=".35" stroke-dasharray="6.3 1.3 1.3 1.3 1.3 1.3" stroke-dashoffset="4.5" stroke-linecap="butt"/>
<g fill="none" stroke="#c0c0c0" stroke-width=".2">
<path d="M246.1 216.8v44.9M271 216.8v49.9M305.9 216.8v49.9M325 216.8v28.6M336.9 216.8v28.6M349 216.8v49.9M419.1 216.8h-198.3v49.9M220.8 235.9h50.2M220.8 229.5h50.2M220.8 223.2h50.2M271 220.7h34.9M305.9 231.1h43.1"/>
<path d="M305.9 226.3h43.1M305.9 221.6h43.1M305.9 235.9h43.1M349 226.1h70.1M220.8 254.9h85.1M220.8 248.6h50.2M220.8 242.2h50.2M220.8 243.5h-41.6v23.2M271 248.1h35.1M271 241.2h35.1M305.9 240.6h43.1M306.1 245.4h42.9"/>
<path d="M349 248.4h70.1M359.1 248.4v12.9M404.6 248.4v12.9M220.8 261.7h85.1M349 261.3h70.1M369.9 261.3v5.4M394.6 261.3v5.4"/>
</g>
<path d="M107.9 3.2v9.5M215.9 3.2v9.5M323.8 3.2v9.5M3.2 139.7h9.5M419.1 139.7h9.5M107.9 266.7v9.5M215.9 266.7v9.5M323.8 266.7v9.5" fill="none" stroke="#c0c0c0" stroke-width=".25"/>
<path d="M12.7 12.7h406.4v254h-406.4z" fill="none" stroke="#c0c0c0" stroke-width=".5"/>
<g fill="#000">
<path d="M344.6 80.8l6.3-1v2zM344.6 179.7l6.3-1v2z"/>
<path d="M101.8 160.2l.9-.6 1.3 3.1zM68.7 160.6l.8-.6 1.5 3zM124.5 92.8l.8-.6 1.6 3zM235 180l-.1 .5 .3-.2-.3 .2a.34 .34 0 0 0 .5 .1 .34 .34 0 0 0 .1-.5 .34 .34 0 0 0-.5-.1zM149.1 72.8l-.1 .3 .3-.1-.3 .1a.34 .34 0 0 0 .4 .2 .34 .34 0 0 0 .2-.4 .34 .34 0 0 0-.5-.1zM191.4 103.5a.34 .34 0 0 0 .1 .5l.1-.3-.1 .3a.34 .34 0 0 0 .5-.4 .34 .34 0 0 0-.6-.1zM111.2 88.4l3 1.7-3.3-.7zM167 59.5l.7 .8-2.7 1.9zM187.8 90.1l3.1-1.3 .2 1zM171.6 155.1l2.6-2.1 .5 .9zM223.4 160.3l.6 .8-2.9 1.6z"/>
</g>
<g font-size="8.5">
<text x="372.4" y="235.6">GEN 4</text>
<text x="365" y="243.7">Impinging</text>
<text x="351.3" y="259">B</text>
<text x="360.6" y="258.9">GEN4 ASM</text>
</g>
<g font-size="8.1">
<text x="51.7" y="9.3">4</text>
<text x="159.7" y="9.3">3</text>
<text x="267.6" y="9.3">2</text>
<text x="375.6" y="9.3">1</text>
<text x="4" y="76">B</text>
<text x="423.1" y="76">B</text>
<text x="3.3" y="215.7">A</text>
<text x="422.4" y="215.7">A</text>
<text x="51.7" y="276">4</text>
<text x="159.7" y="276">3</text>
<text x="267.6" y="276">2</text>
<text x="375.6" y="276">1</text>
</g>
<g font-size="4.2">
<text x="195.4" y="41.8">LOX Mount</text>
<text x="212.6" y="63.8">3/8&quot; NPT Fittings</text>
<text x="83.8" y="68.1">WELD 3</text>
<text x="60.4" y="79.6">WELD 4</text>
<text x="230" y="82.7">Fuel Shroud</text>
<text x="340.6" y="81.5">A</text>
<text x="23.7" y="98.5">Welds must create seals</text>
<text x="23.7" y="102.7">(Visual/ magnetic inspection)</text>
<text x="53" y="117.5">WELD 1</text>
<text x="238.8" y="121.7">LOX Shoud</text>
<text x="30.7" y="138.2">WELD 2</text>
<text x="260.7" y="139.1">Plate</text>
<text x="269.9" y="161.9">GEN3 Chamber</text>
<text x="340.6" y="180.4">A</text>
<text x="353.1" y="191.8">TOP</text>
<text x="126.9" y="208.6">SECTION A-A</text>
<text x="128.8" y="212.8">SCALE 2 : 1</text>
</g>
<text font-size="3.8" x="21.6" y="276.3">SOLIDWORKS Educational Product. For Instructional Use Only.</text>
<g font-size="3.4">
<text x="350.2" y="229.5">TITLE:</text>
<text x="351.1" y="251.6">SIZE</text>
<text x="359.9" y="251.6">DWG. NO.</text>
<text x="408.9" y="251.7">REV</text>
<text x="351.2" y="265.2">SCALE: 1:5</text>
<text x="370.1" y="265.3">WEIGHT:</text>
<text x="396.9" y="265.2">SHEET 1 OF 4</text>
</g>
<g font-size="2.5">
<text x="329.4" y="224.8">NB</text>
<text x="337.7" y="224.9">04/22/26</text>
</g>
<text font-size="2.4" x="272.2" y="219.7">UNLESS OTHERWISE SPECIFIED:</text>
<g font-size="2.2">
<text x="327.8" y="220.1">NAME</text>
<text x="340.3" y="220.2">DATE</text>
<text x="271.9" y="225.3">DIMENSIONS ARE IN INCHES</text>
<text x="271.9" y="227.9">TOLERANCES:</text>
<text x="307.2" y="224.9">DRAWN</text>
<text x="271.9" y="230.6">ANGULAR</text>
<text x="271.9" y="233.2">TWO PLACE DECIMAL</text>
<text x="307.3" y="229.8">CHECKED</text>
<text x="271.9" y="235.9">THREE PLACE DECIMAL</text>
<text x="307.2" y="234.4">ENG APPR.</text>
<text x="307.3" y="239.2">MFG APPR.</text>
<text x="307.3" y="243.9">Q.A.</text>
<text x="307.3" y="248.1">COMMENTS:</text>
</g>
<g font-size="2.1">
<text x="227.9" y="259.2">NEXT ASSY</text>
<text x="253.3" y="259.2">USED ON</text>
<text x="239.3" y="265">APPLICATION</text>
<text x="275.5" y="265.1">DO NOT SCALE DRAWING</text>
</g>
<g font-size="2">
<text x="271.6" y="244.1">INTERPRET GEOMETRIC</text>
<text x="180.2" y="250">THE INFORMATION CONTAINED IN THIS</text>
<text x="183.9" y="246.4">PROPRIETARY AND CONFIDENTIAL</text>
<text x="271.5" y="250.2">MATERIAL</text>
<text x="271.6" y="246.6">TOLERANCING PER:</text>
<text x="180.2" y="252.5">DRAWING IS THE SOLE PROPERTY OF</text>
<text x="180.2" y="255.1">SFU ROCKETRY. ANY REPRODUCTION IN</text>
<text x="180.2" y="257.6">PART OR AS A WHOLE WITHOUT THE</text>
<text x="271.5" y="257">FINISH</text>
<text x="180.2" y="260.1">WRITTEN PERMISSION OF SFU ROCKETRY</text>
<text x="180.2" y="262.6">IS PROHIBITED.</text>
</g>
</svg>
